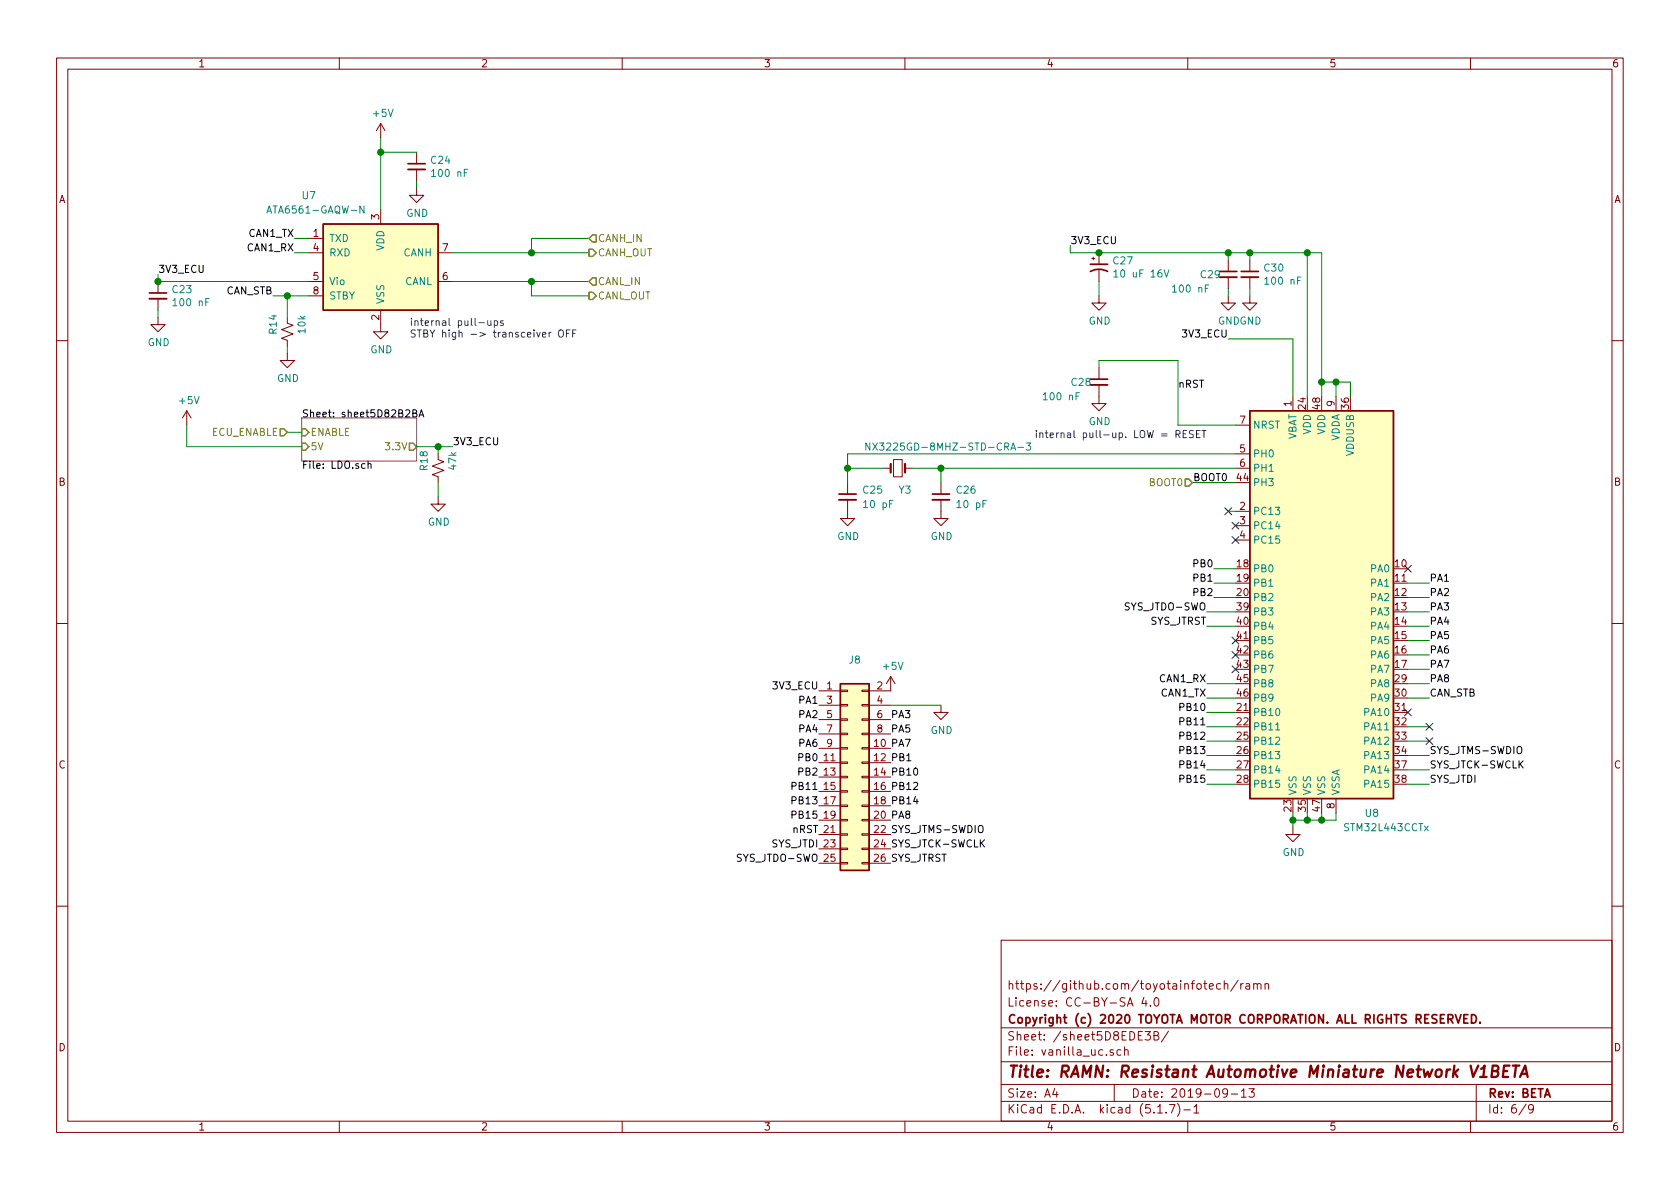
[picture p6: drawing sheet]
<svg xmlns="http://www.w3.org/2000/svg" width="297mm" height="210mm" viewBox="0 0 297 210" stroke-linecap="round" stroke-linejoin="round" font-family="sans-serif">
<g fill="none" stroke="#840000" stroke-width=".18">
<path d="M10 10.3h277v189.9h-277zM12 12.2h273v186.1h-273zM60 10.3v1.9M110 10.3v1.9M160 10.3v1.9M210 10.3v1.9M260 10.3v1.9M67.3 21.8l-.8 1.3M67.3 21.8v2.6M67.3 37.1v2.5M67.3 21.8l.8 1.3M73.7 33.3v1.2h1.2l-1.2 1.3-1.3-1.3h1.3"/>
<path d="M73.7 26.9v2.1M73.7 30v2M27.9 56.1v1.3h1.3l-1.3 1.3-1.2-1.3h1.2M27.9 49.8v2M27.9 52.8v2.1M50.8 56.1v1l1 .4-2 .8 2 .7-2 .8 1 .4v1M54.6 42.2h2.5M54.6 44.7h2.5M54.6 49.8h2.5M54.6 52.3h2.5M67.3 54.9v3.8h1.3l-1.3 1.2-1.3-1.2h1.3M77.5 44.7h2.5"/>
<path d="M77.5 49.8h2.5M193 45.7h.5M193.3 45.5v.5M194.3 52.3v1.3h1.3l-1.3 1.3-1.3-1.3h1.3M194.3 44.7v2M194.3 47.7v2.1M217.2 52.3v1.3h1.2l-1.2 1.3-1.3-1.3h1.3M217.2 46v2M217.2 49v2M221 52.3v1.3h1.2l-1.2 1.3-1.3-1.3h1.3M221 46v2M221 49v2"/>
<path d="M10 60.2h2M33 72.6l-.7 1.3M33 72.6v2.6M33 72.6l.8 1.3M50.8 62.5v1.2h1.3l-1.3 1.3-1.3-1.3h1.3M194.3 68.1v3.3h1.3l-1.3 1.2-1.3-1.2h1.3M194.3 65v2.1M218.4 75.2h2.6M228.6 70.1v2.5M236.2 70.1v2.5M285 60.2h2M77.5 87.9v1.2h1.2l-1.2 1.3-1.3-1.3h1.3"/>
<path d="M77.5 80.3v1l1 .4-2 .7 2 .8-2 .7 1 .4v1M149.9 88.4v3.3h1.2l-1.2 1.3-1.3-1.3h1.3M149.9 85.3v2.1M156.2 82.8h1.3M158 81.3h1.5v3h-1.5zM160 82.8h1.3M166.4 88.4v3.3h1.2l-1.2 1.3-1.3-1.3h1.3M166.4 85.3v2.1M218.4 82.8h2.6M218.4 90.4h2.6M218.4 93h2.6M218.4 95.5h2.6"/>
<path d="M218.4 80.3h2.6M10 110.3h2M157.5 119.6v2.6h-3.8M157.5 119.6l-.8 1.3M157.5 119.6l.7 1.3M285 110.3h2M144.8 122.2h3.8M144.8 132.3h3.8M144.8 134.9h3.8M144.8 137.4h3.8M144.8 139.9h3.8M144.8 124.7h3.8"/>
<path d="M144.8 127.2h3.8M144.8 129.8h3.8M148.6 139.8h1.3v.3h-1.3zM148.6 134.7h1.3v.3h-1.3zM148.6 132.2h1.3v.3h-1.3zM148.6 129.7h1.3v.2h-1.3zM148.6 127.1h1.3v.3h-1.3zM148.6 137.3h1.3v.2h-1.3zM148.6 124.6h1.3v.2h-1.3zM148.6 122h1.3v.3h-1.3zM152.4 139.8h1.3v.3h-1.3zM152.4 134.7h1.3v.3h-1.3z"/>
<path d="M152.4 132.2h1.3v.3h-1.3zM152.4 129.7h1.3v.2h-1.3zM152.4 127.1h1.3v.3h-1.3zM152.4 137.3h1.3v.2h-1.3zM152.4 124.6h1.3v.2h-1.3zM152.4 122h1.3v.3h-1.3zM153.7 132.3h3.8M153.7 134.9h3.8M153.7 137.4h3.8M153.7 139.9h3.8M153.7 124.7h3.8M153.7 127.2h3.8"/>
<path d="M153.7 129.8h3.8M166.4 124.7v1.3h1.2l-1.2 1.2-1.3-1.2h1.3M144.8 142.5h3.8M144.8 145h3.8M144.8 147.6h3.8M144.8 150.1h3.8M144.8 152.6h3.8M148.6 142.4h1.3v.2h-1.3zM148.6 144.9h1.3v.3h-1.3zM148.6 147.4h1.3v.3h-1.3zM148.6 150h1.3v.2h-1.3zM148.6 152.5h1.3v.3h-1.3z"/>
<path d="M152.4 142.4h1.3v.2h-1.3zM152.4 144.9h1.3v.3h-1.3zM152.4 147.4h1.3v.3h-1.3zM152.4 150h1.3v.2h-1.3zM152.4 152.5h1.3v.3h-1.3zM153.7 142.5h3.8M153.7 145h3.8M153.7 147.6h3.8M153.7 150.1h3.8M153.7 152.6h3.8M228.6 146.3v1.3h1.3l-1.3 1.2-1.3-1.2h1.3M236.2 141.2v2.6"/>
<path d="M10 160.2h2M177 166.3h108v32h-108zM202.3 176.3l-.4 1.1h.9M202.6 176.9v1M203.4 177.8v.1M204.2 176.6l.2-.2a.8 .8 0 0 1 .5 .8 .8 .8 0 0 1-.5 .7l-.2-.1-.2-.4zM213.8 174.4l.7-.1v-.3l-.5-.1-.2 .2 .1 .7h.6M215.8 174l-.4-.1-.3 .3 .1 .6 .2 .1 .4-.1M216.5 174.1l.2-.2 .3 .1 .1 .9M216.5 173.4v1.5M218.9 173.3l-1.3 2M219.4 173.9v1"/>
<path d="M219.8 173.9l-.4 .3M220.3 174h.6l.1 .9M221 174.3l-.6 .1a.29 .29 0 0 0-.2 .2 .29 .29 0 0 0 .2 .3l.6-.1M221.7 174.1l.2-.2 .3 .1 .1 .9M221.7 173.9v1M222.3 174.1a.36 .36 0 0 1 .3-.2 .36 .36 0 0 1 .4 .2v.8M223.7 174.1l.2-.2 .3 .1 .1 .9M223.7 173.9v1M285 160.2h2M60 198.3v1.9M110 198.3v1.9M160 198.3v1.9"/>
<path d="M177 194.8h108M177 191.8h108M177 187.8h108M177 181.8h108M186.5 192.5l-.4 1h1M186.8 193v1M196.8 185.7l-.3-.1-.2 .2v.2l.5 .2v.3h-.5M197 191.8v3M198.2 185.7l-.4-.1-.3 .3 .1 .6h.6M198.8 185.7l.3-.1 .3 .1 .1 .9M198.8 185.1v1.5M202.5 182.4h.9l-.5 .6 .4 .1v.7l-.2 .1-.6-.1"/>
<path d="M204 183.1h.5l.2-.1 .1-.3-.3-.3h-.5v1.5h.6l.3-.3a.41 .41 0 0 0-.4-.5M204.7 196.8h.8M206.2 196.7v.1M206.6 182.3l-1.3 2M206.8 195.3h.9l-.6 1.5M208.2 195.1a1.71 1.71 0 0 1 0 2.3M209.3 196.3h1.2M210 198.3v1.9M211.1 195.8l.4-.5v1.5M211.1 196.8h.9M217 193.2l-.1 .2a.48 .48 0 0 1-.6-.1v-.6a.48 .48 0 0 1 .6-.1l.1 .1a1.19 1.19 0 0 1-.2 1.2l-.5 .1M217.7 193.5h1.1"/>
<path d="M219.5 193l.4-.5v1.5M219.5 194h.8M220.8 192.5h1l-.5 .6 .4 .1v.7l-.2 .1-.7-.1M260 198.3v1.9M261 191.8v6.5M269.8 195.2l-1.2 2M271.1 196l-.3 .3-.4-.1-.1-.2v-.4l.1-.2 .4-.1 .2 .2a1.19 1.19 0 0 1-.2 1.2l-.4 .1"/>
</g>
<path d="M261.7 190.4h1.1M261.9 189l.6-.6-.2 2M263.8 189.4l.9-.1a.47 .47 0 0 0 .3-.5 .47 .47 0 0 0-.4-.4h-.7l-.2 2h.8a.53 .53 0 0 0 .4-.5 .53 .53 0 0 0-.4-.5M265.8 189.4h.7M266.9 188.4h-1l-.2 2h.9M267.5 188.4h1.1M268 188.4l-.2 2M268.8 190.4l.9-2 .4 2M269 189.9h1" fill="none" stroke="#840000" stroke-width=".41"/>
<g fill="none" stroke="#840000" stroke-width=".3">
<path d="M72.1 29h3.1M26.4 51.8h3.1M192.8 48a3.2 3.2 0 0 1 3 0M192.8 46.7h3M215.6 48h3.1M219.5 48h3M192.8 67.1h3M148.3 87.4h3.1M164.8 87.4h3.1M257.3 179.4l.5 1.5 .5-1.5M259.5 179.4h-.7v1.5h.7M260.2 179.4a.76 .76 0 0 1 .8 .8 .76 .76 0 0 1-.8 .7z"/>
<path d="M258.8 180.1h.5M261.7 180.8v.1"/>
</g>
<path d="M53.3 73.9h20.4v7.6h-20.4z" fill="none" stroke="#840084" stroke-width=".18"/>
<path d="M73 73.1l.5-.1 .2-.2-.1-.2-.6-.1v1.2h.5l.2-.2v-.2l-.3-.2M74.1 73.7l.4-1.2 .4 1.2M74.2 73.4h.6M65.1 82.1l.2-.1h.3v.8M65.1 81.6v1.2M268.3 132.2a.45 .45 0 0 1 .7 0 .88 .88 0 0 1-.2 1.1l-.4-.1a1.07 1.07 0 0 1-.1-1zM268.8 135.1l.5 .7M269.3 134.5l-.7 .8M173 146.1a.45 .45 0 0 1 .8 0 .88 .88 0 0 1-.3 1.1h-.3a1.07 1.07 0 0 1-.2-1.1zM173.5 149.1l.6 .7M174.1 148.5l-.8 .7" fill="none" stroke="#000" stroke-width=".18"/>
<path d="M104.1 44.1h.7l.6 .6-.6 .6h-.7zM104.1 51.7h.7l.6 .6-.6 .7h-.7zM104.8 49.1h.6v1.3h-.6l-.7-.6zM104.8 41.5h.6v1.3h-.6l-.7-.6zM49.5 75.8h.7l.6 .6-.6 .7h-.7zM53.3 78.4h.7l.6 .6-.6 .6h-.7zM53.3 75.8h.7l.6 .6-.6 .7h-.7zM72.4 78.4h.6l.7 .6-.7 .6h-.6zM209.5 84.7h.7l.6 .6-.6 .7h-.7z" fill="none" stroke="#848400" stroke-width=".25"/>
<path d="M72.1 30h3.1M26.4 52.8h3.1M215.6 49h3.1M219.5 49h3M192.8 68.1h3M148.3 88.4h3.1M164.8 88.4h3.1" fill="none" stroke="#840000" stroke-width=".33"/>
<g fill="#ffffc2" stroke="#ffffc2" stroke-width=".18">
<path d="M57.1 39.6h20.4v15.3h-20.4z"/>
<path d="M148.6 120.9h5.1v33h-5.1z"/>
<path d="M221 72.6h25.4v68.6h-25.4z"/>
</g>
<path d="M57.1 39.6h20.4v15.3h-20.4zM221 72.6h25.4v68.6h-25.4zM148.6 120.9h5.1v33h-5.1z" fill="none" stroke="#840000" stroke-width=".25"/>
<path d="M47.2 37.7l.4-1.3 .4 1.3M47.3 37.3h.6M64.4 36.4v1.3l-.8-1.3v1.3M196.9 48.1l.4-.4v1.3M196.9 49h.8M205.8 47.7l.4 1.3 .5-1.3M153.8 78.3v1.3l-.7-1.3v1.3M154.3 78.3l.8 1.3M155.1 78.3l-.8 1.3M180 79.1h1M181.5 78.3h.7l-.4 .5 .4 .1v.5l-.2 .2-.5-.1M225.6 129.1h.7" fill="none" stroke="#008484" stroke-width=".18"/>
<path d="M157.5 82v1.6M160 82v1.6" fill="none" stroke="#840000" stroke-width=".38"/>
<g fill="none" stroke="#008400" stroke-width=".18">
<path d="M67.3 26.9h6.4M67.3 24.4v12.7M73.7 32v1.3M27.9 48.5v1.3h26.7M27.9 54.9v1.2M48.3 52.3h6.3M50.8 52.3v3.8M52.1 44.7h2.5M52.1 42.2h2.5M80 44.7h24.1M80 49.8h24.1M94 49.8v2.5h10.1"/>
<path d="M104.1 42.2h-10.1v2.5M189.2 43.4v1.3h44.5v25.4M194.3 49.8v2.5M217.2 59.9h11.4v10.2M217.2 44.7v1.3M217.2 51v1.3M221 44.7v1.3M221 51v1.3M231.1 44.7v25.4M33 75.2v3.8h20.3M50.8 61.2v1.3M50.8 76.4h2.5"/>
<path d="M73.7 79h6.3M77.5 79v1.3M194.3 65v-1.3h14v11.5h10.1M233.7 67.6h5.1v2.5M236.2 67.6v2.5M77.5 85.3v2.6M149.9 82.8h6.3M161.3 82.8h57.1M166.4 82.8v2.5M210.8 85.3h7.6M217.2 90.4h1.2M218.4 80.3h-68.5v5"/>
<path d="M213.4 110.7h5M213.4 108.2h5M214.6 105.7h3.8M214.6 100.6h3.8M214.6 103.1h3.8M248.9 110.7h3.8M248.9 108.2h3.8M248.9 105.7h3.8M248.9 113.3h3.8M248.9 115.8h3.8M248.9 118.4h3.8M248.9 103.1h3.8"/>
<path d="M157.5 124.7h8.9M213.4 133.6h5M213.4 138.7h5M213.4 136.1h5M213.4 131.1h5M213.4 123.4h5M213.4 120.9h5M213.4 126h5M213.4 128.5h5M248.9 133.6h3.8M248.9 138.7h3.8M248.9 136.1h3.8"/>
<path d="M248.9 131.1h3.8M248.9 123.4h3.8M248.9 120.9h3.8M248.9 128.5h3.8M228.6 143.8v2.5M231.1 143.8v1.2M233.7 143.8v1.2M236.2 143.8v1.2h-7.6"/>
</g>
<g fill="none" stroke="#0000c2" stroke-width=".18">
<path d="M84.7 57.1h.9M86.2 56.7l.1 .8 .3 .1 .2-.2M86.8 56.7v.9M87.4 56.8l.4-.1 .2 .2-.1 .6h-.5M87.4 56.7v1.3M89 56.8l-.3-.1-.2 .2v.2l.5 .1v.3h-.5M97.1 58.8v.8M97.4 58.8h-.2l-.1 .2M98.9 58.4l.2-.1a.47 .47 0 0 1 .5 .5l-.1 .6-.2 .2h-.4a.93 .93 0 0 1 0-1.2zM100.2 58.9h.4M100.8 58.3h-.6v1.3M101.2 58.9h.5"/>
<path d="M101.9 58.3h-.7v1.3M207.9 76.8l.6-.1 .1-.5-.2-.1h-.5v1.3M208.2 76.8l.4 .6M209.2 76.7h.4M209.8 76.1h-.6v1.3h.6M211 76.2l-.5-.1-.2 .1 .1 .5 .5 .2 .1 .3-.2 .2-.5-.1M211.6 76.7h.4M212.2 76.1h-.6v1.3h.6M212.5 76.1h.7M212.9 76.1v1.3"/>
</g>
<g fill="#008400" stroke="#008400" stroke-width=".25">
<circle cx="233.7" cy="145" r=".51"/>
<circle cx="166.4" cy="82.8" r=".51"/>
<circle cx="77.5" cy="79" r=".51"/>
<circle cx="94" cy="49.8" r=".51"/>
<circle cx="94" cy="44.7" r=".51"/>
<circle cx="27.9" cy="49.8" r=".51"/>
<circle cx="67.3" cy="26.9" r=".51"/>
<circle cx="231.1" cy="44.7" r=".51"/>
<circle cx="221" cy="44.7" r=".51"/>
<circle cx="233.7" cy="67.6" r=".51"/>
<circle cx="236.2" cy="67.6" r=".51"/>
<circle cx="50.8" cy="52.3" r=".51"/>
<circle cx="217.2" cy="44.7" r=".51"/>
<circle cx="149.9" cy="82.8" r=".51"/>
<circle cx="231.1" cy="145" r=".51"/>
<circle cx="228.6" cy="145" r=".51"/>
<circle cx="194.3" cy="44.7" r=".51"/>
</g>
<g fill="none" stroke="#000084" stroke-width=".18">
<path d="M216.6 89.8l1.2 1.2M217.8 89.8l-1.2 1.2M217.8 94.9l1.2 1.2M217.8 92.3l1.2 1.3M219 94.9l-1.2 1.2M219 92.3l-1.2 1.3M248.3 100l1.2 1.2M249.5 100l-1.2 1.2M217.8 112.7l1.2 1.2M217.8 115.2l1.2 1.2M217.8 117.7l1.2 1.3M219 112.7l-1.2 1.2"/>
<path d="M219 115.2l-1.2 1.2M219 117.7l-1.2 1.3M248.3 125.4l1.2 1.2M249.5 125.4l-1.2 1.2M252.1 130.4l1.2 1.3M252.1 127.9l1.2 1.2M253.3 130.4l-1.2 1.3M253.3 127.9l-1.2 1.2"/>
</g>
<text font-size="2.8" fill="#840000" x="178" y="190.5">Title: RAMN: Resistant Automotive Miniature Network V1BETA</text>
<g font-size="2.1" fill="#840000">
<text x="178" y="178">License: CC-BY-SA 4.0</text>
<text x="178" y="175">https://github.com/toyotainfotech/ramn</text>
<text x="178" y="184">Sheet: /sheet5D8EDE3B/</text>
<text x="178" y="181">Copyright (c) 2020 TOYOTA MOTOR CORPORATION. ALL RIGHTS RESERVED.</text>
<text x="178" y="186.7">File: vanilla_uc.sch</text>
<text x="178" y="196.9">KiCad E.D.A. kicad (5.1.7)-1</text>
<text x="178" y="194.1">Size: A4</text>
<text x="200" y="194.1">Date: 2019-09-13</text>
<text x="263" y="194.1">Rev: BETA</text>
<text x="263" y="196.9">Id: 6/9</text>
</g>
<g font-size="1.8" fill="#840000">
<text x="35" y="11.9">1</text>
<text x="85" y="11.9">2</text>
<text x="135" y="11.9">3</text>
<text x="185" y="11.9">4</text>
<text x="235" y="11.9">5</text>
<text x="285" y="11.9">6</text>
<text x="10.4" y="35.9">A</text>
<text x="285.4" y="35.9">A</text>
<text x="55.4" y="41.9">1</text>
<text x="67.1" y="38.8" transform="rotate(-90 67.1 38.8)">3</text>
<text x="55.4" y="44.4">4</text>
<text x="78.3" y="44.4">7</text>
<text x="55.4" y="49.5">5</text>
<text x="55.4" y="52.1">8</text>
<text x="78.3" y="49.5">6</text>
<text x="67.1" y="56.6" transform="rotate(-90 67.1 56.6)">2</text>
<text x="228.3" y="71.9" transform="rotate(-90 228.3 71.9)">1</text>
<text x="236" y="71.9" transform="rotate(-90 236 71.9)">9</text>
<text x="219.2" y="74.9">7</text>
<text x="230.9" y="72.3" transform="rotate(-90 230.9 72.3)">24</text>
<text x="233.4" y="72.3" transform="rotate(-90 233.4 72.3)">48</text>
<text x="238.5" y="72.3" transform="rotate(-90 238.5 72.3)">36</text>
<text x="219.2" y="80">5</text>
<text x="219.2" y="82.5">6</text>
<text x="10.4" y="85.9">B</text>
<text x="218.7" y="85.1">44</text>
<text x="285.4" y="85.9">B</text>
<text x="219.2" y="90.2">2</text>
<text x="219.2" y="92.7">3</text>
<text x="219.2" y="95.2">4</text>
<text x="218.7" y="100.3">18</text>
<text x="246.7" y="100.3">10</text>
<text x="218.7" y="102.9">19</text>
<text x="218.7" y="105.4">20</text>
<text x="218.7" y="107.9">39</text>
<text x="246.7" y="102.9">11</text>
<text x="246.7" y="105.4">12</text>
<text x="246.7" y="107.9">13</text>
<text x="218.7" y="110.5">40</text>
<text x="218.7" y="113">41</text>
<text x="246.7" y="110.5">14</text>
<text x="246.7" y="113">15</text>
<text x="218.7" y="115.6">42</text>
<text x="218.7" y="118.1">43</text>
<text x="246.7" y="115.6">16</text>
<text x="246.7" y="118.1">17</text>
<text x="146.2" y="121.9">1</text>
<text x="146.2" y="124.5">3</text>
<text x="155.1" y="121.9">2</text>
<text x="155.1" y="124.5">4</text>
<text x="218.7" y="125.7">21</text>
<text x="218.7" y="120.6">45</text>
<text x="218.7" y="123.2">46</text>
<text x="246.7" y="125.7">31</text>
<text x="246.7" y="120.6">29</text>
<text x="246.7" y="123.2">30</text>
<text x="146.2" y="127">5</text>
<text x="146.2" y="129.5">7</text>
<text x="155.1" y="127">6</text>
<text x="155.1" y="129.5">8</text>
<text x="218.7" y="128.3">22</text>
<text x="218.7" y="130.8">25</text>
<text x="246.7" y="128.3">32</text>
<text x="246.7" y="130.8">33</text>
<text x="10.4" y="135.9">C</text>
<text x="145.7" y="134.6">11</text>
<text x="145.7" y="137.2">13</text>
<text x="146.2" y="132.1">9</text>
<text x="218.7" y="133.3">26</text>
<text x="218.7" y="135.9">27</text>
<text x="246.7" y="133.3">34</text>
<text x="246.7" y="135.9">37</text>
<text x="285.4" y="135.9">C</text>
<text x="145.7" y="139.7">15</text>
<text x="145.7" y="142.2">17</text>
<text x="218.7" y="138.4">28</text>
<text x="228.3" y="143.5" transform="rotate(-90 228.3 143.5)">23</text>
<text x="230.9" y="143.5" transform="rotate(-90 230.9 143.5)">35</text>
<text x="233.4" y="143.5" transform="rotate(-90 233.4 143.5)">47</text>
<text x="236" y="143" transform="rotate(-90 236 143)">8</text>
<text x="246.7" y="138.4">38</text>
<text x="145.7" y="144.8">19</text>
<text x="10.4" y="185.9">D</text>
<text x="285.4" y="185.9">D</text>
<text x="35" y="199.9">1</text>
<text x="85" y="199.9">2</text>
<text x="135" y="199.9">3</text>
<text x="185" y="199.9">4</text>
<text x="235" y="199.9">5</text>
<text x="285" y="199.9">6</text>
</g>
<g font-size="1.8" fill="#008484">
<text x="66.1" y="20.7">+5V</text>
<text x="76.3" y="29">C24</text>
<text x="53.5" y="35.2">U7</text>
<text x="76.7" y="31.3">100 nF</text>
<text x="48" y="37.8">ATA6561-GAQW-N</text>
<text x="71.8" y="38.3">GND</text>
<text x="58.2" y="42.8">TXD</text>
<text x="58.2" y="45.3">RXD</text>
<text x="67.9" y="44.4" transform="rotate(-90 67.9 44.4)">VDD</text>
<text x="71.3" y="45.3">CANH</text>
<text x="196.9" y="46.8">C27</text>
<text x="30.6" y="51.8">C23</text>
<text x="58.2" y="50.4">Vio</text>
<text x="58.2" y="53">STBY</text>
<text x="67.9" y="53.8" transform="rotate(-90 67.9 53.8)">VSS</text>
<text x="71.6" y="50.4">CANL</text>
<text x="197.6" y="49.1">10 uF 16V</text>
<text x="207.7" y="51.7">100 nF</text>
<text x="212.4" y="49.2">C29</text>
<text x="223.6" y="48">C30</text>
<text x="224" y="50.3">100 nF</text>
<text x="31" y="54.1">100 nF</text>
<text x="48.9" y="59" transform="rotate(-90 48.9 59)">R14</text>
<text x="54" y="58.9" transform="rotate(-90 54 58.9)">10k</text>
<text x="192.5" y="57.4">GND</text>
<text x="215.3" y="57.4">GNDGND</text>
<text x="26.1" y="61.2">GND</text>
<text x="65.5" y="62.5">GND</text>
<text x="31.8" y="71.5">+5V</text>
<text x="49" y="67.6">GND</text>
<text x="184.8" y="70.8">100 nF</text>
<text x="189.5" y="68.2">C28</text>
<text x="192.5" y="75.2">GND</text>
<text x="221.5" y="75.8">NRST</text>
<text x="229.2" y="78" transform="rotate(-90 229.2 78)">VBAT</text>
<text x="231.8" y="76.9" transform="rotate(-90 231.8 76.9)">VDD</text>
<text x="234.3" y="76.9" transform="rotate(-90 234.3 76.9)">VDD</text>
<text x="75.6" y="83.1" transform="rotate(-90 75.6 83.1)">R18</text>
<text x="80.7" y="83" transform="rotate(-90 80.7 83)">47k</text>
<text x="155.4" y="79.7">NX3225GD-8MHZ-STD-CRA-3</text>
<text x="221.5" y="80.9">PH0</text>
<text x="221.5" y="83.4">PH1</text>
<text x="236.9" y="78.2" transform="rotate(-90 236.9 78.2)">VDDA</text>
<text x="239.4" y="80.6" transform="rotate(-90 239.4 80.6)">VDDUSB</text>
<text x="152.7" y="87.3">C25</text>
<text x="153" y="89.8">10 pF</text>
<text x="159" y="87.3">Y3</text>
<text x="169.2" y="87.3">C26</text>
<text x="169.5" y="89.8">10 pF</text>
<text x="221.5" y="86">PH3</text>
<text x="75.6" y="93">GND</text>
<text x="148" y="95.5">GND</text>
<text x="164.5" y="95.5">GND</text>
<text x="221.5" y="91.1">PC13</text>
<text x="221.5" y="93.6">PC14</text>
<text x="221.5" y="101.2">PB0</text>
<text x="221.5" y="96.1">PC15</text>
<text x="242.4" y="101.2">PA0</text>
<text x="221.5" y="103.8">PB1</text>
<text x="221.5" y="106.3">PB2</text>
<text x="242.4" y="103.8">PA1</text>
<text x="242.4" y="106.3">PA2</text>
<text x="221.5" y="108.8">PB3</text>
<text x="221.5" y="111.4">PB4</text>
<text x="221.5" y="113.9">PB5</text>
<text x="242.4" y="108.8">PA3</text>
<text x="242.4" y="111.4">PA4</text>
<text x="242.4" y="113.9">PA5</text>
<text x="150.2" y="117.3">J8</text>
<text x="156.3" y="118.5">+5V</text>
<text x="221.5" y="116.5">PB6</text>
<text x="221.5" y="119">PB7</text>
<text x="242.4" y="116.5">PA6</text>
<text x="242.4" y="119">PA7</text>
<text x="221.5" y="121.5">PB8</text>
<text x="221.5" y="124.1">PB9</text>
<text x="242.4" y="121.5">PA8</text>
<text x="242.4" y="124.1">PA9</text>
<text x="164.5" y="129.8">GND</text>
<text x="221.5" y="126.6">PB10</text>
<text x="221.5" y="129.2">PB11</text>
<text x="221.5" y="131.7">PB12</text>
<text x="241.5" y="126.6">PA10</text>
<text x="241.5" y="129.2">PA11</text>
<text x="241.5" y="131.7">PA12</text>
<text x="221.5" y="134.2">PB13</text>
<text x="221.5" y="136.8">PB14</text>
<text x="241.5" y="134.2">PA13</text>
<text x="241.5" y="136.8">PA14</text>
<text x="221.5" y="139.3">PB15</text>
<text x="229.2" y="140.7" transform="rotate(-90 229.2 140.7)">VSS</text>
<text x="231.8" y="140.7" transform="rotate(-90 231.8 140.7)">VSS</text>
<text x="234.3" y="140.7" transform="rotate(-90 234.3 140.7)">VSS</text>
<text x="236.9" y="140.7" transform="rotate(-90 236.9 140.7)">VSSA</text>
<text x="241.5" y="139.3">PA15</text>
<text x="237.9" y="147">STM32L443CCTx</text>
<text x="241.5" y="144.4">U8</text>
<text x="226.8" y="151.4">GND</text>
</g>
<g font-size="1.8">
<text x="44" y="41.9">CAN1_TX</text>
<text x="43.8" y="44.4">CAN1_RX</text>
<text x="189.2" y="43.2">3V3_ECU</text>
<text x="27.9" y="48.3">3V3_ECU</text>
<text x="39.9" y="52.1">CAN_STB</text>
<text x="209.3" y="59.7">3V3_ECU</text>
<text x="208.3" y="68.6">nRST</text>
<text x="53.3" y="73.8">Sheet: sheet5D82B2BA</text>
<text x="53.3" y="82.9">File: LDO.sch</text>
<text x="80" y="78.7">3V3_ECU</text>
<text x="211.1" y="85.1">BOOT0</text>
<text x="211.2" y="100.3">PB0</text>
<text x="199.3" y="107.9">SYS_JTDO-SWO</text>
<text x="211.2" y="102.9">PB1</text>
<text x="211.2" y="105.4">PB2</text>
<text x="252.7" y="102.9">PA1</text>
<text x="252.7" y="105.4">PA2</text>
<text x="252.7" y="107.9">PA3</text>
<text x="203.2" y="110.5">SYS_JTRST</text>
<text x="252.7" y="110.5">PA4</text>
<text x="252.7" y="113">PA5</text>
<text x="252.7" y="118.1">PA7</text>
<text x="252.7" y="115.6">PA6</text>
<text x="136.9" y="121.9">3V3_ECU</text>
<text x="141.4" y="124.5">PA1</text>
<text x="205.1" y="120.6">CAN1_RX</text>
<text x="205.3" y="123.2">CAN1_TX</text>
<text x="208.9" y="125.7">PB10</text>
<text x="252.7" y="123.2">CAN_STB</text>
<text x="252.7" y="120.6">PA8</text>
<text x="141.4" y="129.5">PA4</text>
<text x="141.4" y="127">PA2</text>
<text x="157.5" y="127">PA3</text>
<text x="157.5" y="129.5">PA5</text>
<text x="208.9" y="128.3">PB11</text>
<text x="208.9" y="130.8">PB12</text>
<text x="141.4" y="132.1">PA6</text>
<text x="141.4" y="137.2">PB2</text>
<text x="141.4" y="134.6">PB0</text>
<text x="154.6" y="132.1">10 PA7</text>
<text x="154.6" y="134.6">12 PB1</text>
<text x="154.6" y="137.2">14 PB10</text>
<text x="208.9" y="133.3">PB13</text>
<text x="208.9" y="135.9">PB14</text>
<text x="252.7" y="135.9">SYS_JTCK-SWCLK</text>
<text x="252.7" y="133.3">SYS_JTMS-SWDIO</text>
<text x="140.4" y="139.7">PB11</text>
<text x="140.4" y="142.2">PB13</text>
<text x="154.6" y="139.7">16 PB12</text>
<text x="154.6" y="142.2">18 PB14</text>
<text x="208.9" y="138.4">PB15</text>
<text x="252.7" y="138.4">SYS_JTDI</text>
<text x="136.4" y="149.9">SYS_JTDI 23</text>
<text x="140.2" y="147.3">nRST 21</text>
<text x="140.4" y="144.8">PB15</text>
<text x="154.6" y="144.8">20 PA8</text>
<text x="154.6" y="147.3">22 SYS_JTMS-SWDIO</text>
<text x="154.6" y="149.9">24 SYS_JTCK-SWCLK</text>
<text x="130.7" y="152.4">SYS_JTDO-SWO 25</text>
<text x="154.6" y="152.4">26 SYS_JTRST</text>
</g>
<g font-size="1.8" fill="#848400">
<text x="105.7" y="45.3">CANH_OUT</text>
<text x="105.7" y="42.8">CANH_IN</text>
<text x="105.7" y="53">CANL_OUT</text>
<text x="105.7" y="50.4">CANL_IN</text>
<text x="37.3" y="77.1">ECU_ENABLE</text>
<text x="54.9" y="77.1">ENABLE</text>
<text x="54.9" y="79.6">5V</text>
<text x="68.5" y="79.6">3.3V</text>
<text x="203.2" y="86">BOOT0</text>
</g>
<g font-size="1.8" fill="#0000c2">
<text x="72.4" y="57.6">internal pull-ups</text>
<text x="72.4" y="59.7">STBY high -&gt; transceiver OFF</text>
<text x="182.9" y="77.5">internal pull-up. LOW = RESET</text>
</g>
</svg>
